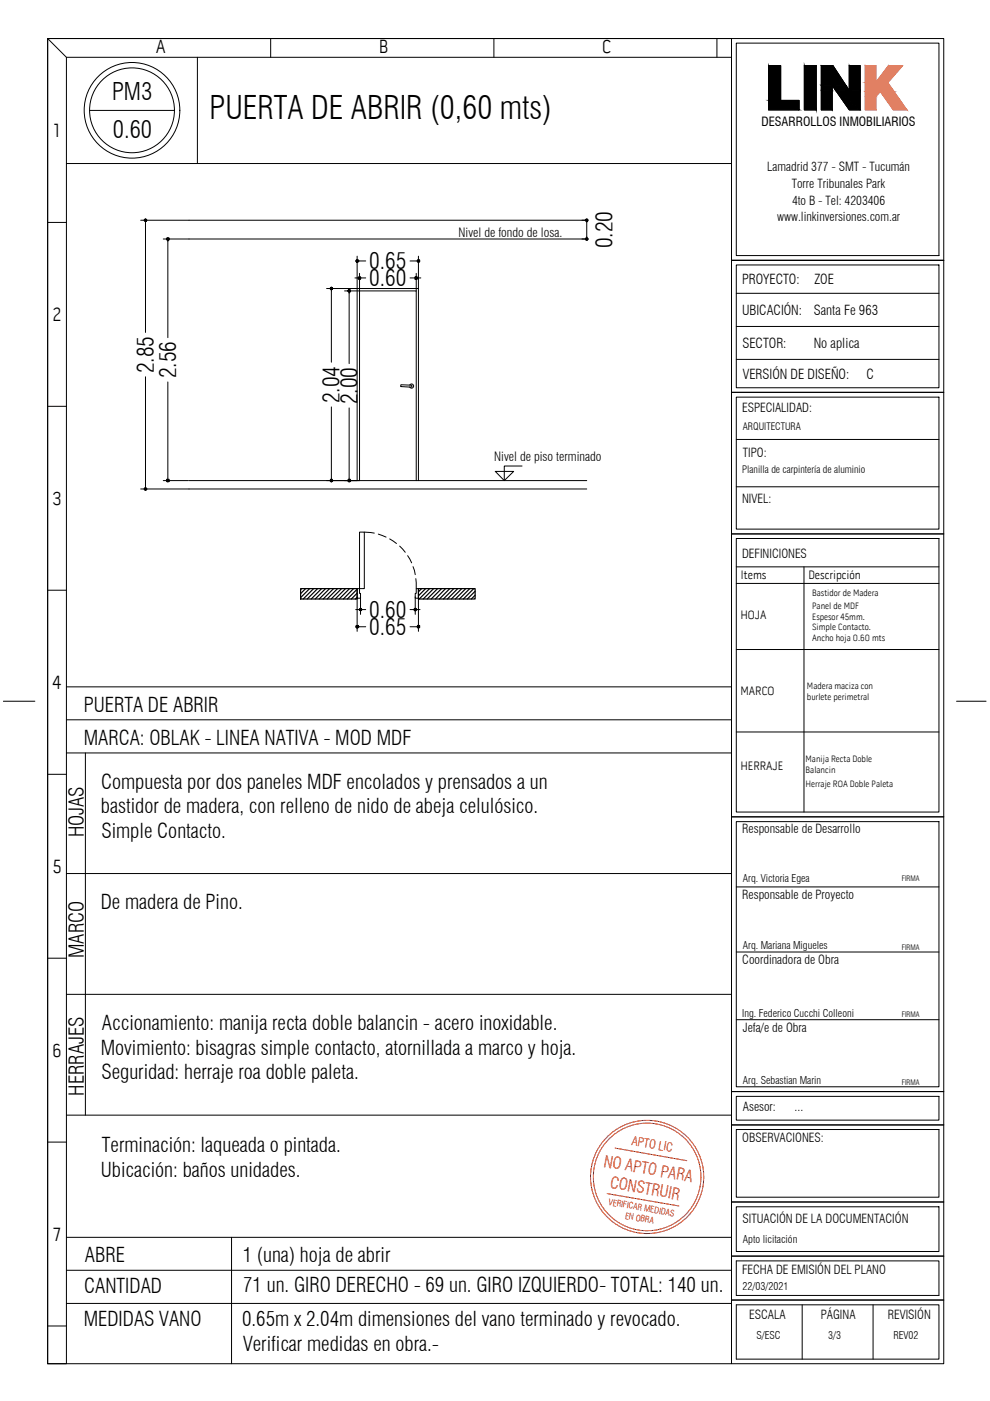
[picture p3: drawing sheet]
<svg xmlns="http://www.w3.org/2000/svg" width="210mm" height="297mm" viewBox="0 0 210 297" stroke-linecap="round" stroke-linejoin="round" font-family="sans-serif">
<g fill="none" stroke="#000" stroke-width=".21">
<path d="M10.1 8.2v280.9h4v-277M10.1 8.2h145v280.9h-145zM10.1 8.2h145v3.9h-141zM41.9 12.1v22.6M57.4 8.2v3.9M104.7 8.2v3.9M152 8.2v3.9M155.1 8.2h45v280.9h-45zM156.1 9.1h43v45.1h-43zM14.1 34.7h141M10.1 47.2h4M155.1 55.2h45"/>
<path d="M156.1 56.2h43v26h-43zM200.1 55.2h-45h45M156.1 76.2h43M156.1 69.2h43M156.1 62.2h43M10.1 86.1h4M155.1 83.2h45M156.1 84.2h43v28h-43zM156.1 93.2h43M155.1 113.2h45M156.1 114.2h43v58h-43zM156.1 103.2h43"/>
<path d="M10.1 125.1h4M156.1 120.2h43M156.1 137.7h43M156.1 123.7h43M170.5 120.2v52M.7 148.7h6.7M14.1 152.6h141M14.1 145.6h141M14.1 159.6h141M18.1 159.6v76.8M156.1 155.2h43M202.8 148.7h6.3"/>
<path d="M10.1 164.2h4M155.1 173.2h45M156.1 174.2h43v56.2h-43zM14.1 185.2h141M156.1 188h43M10.1 203.2h4M14.1 210.8h141M156.1 201.8h43M156.1 216.2h43M14.1 236.4h141M155.1 238.5h45M155.1 231.4h45"/>
<path d="M156.1 239.5h43v14.3h-43zM156.1 232.5h43v5h-43zM10.1 242.1h4M155.1 254.8h45M156.1 255.9h43v9.4h-43zM14.1 262.3h141M14.1 269.3h141M14.1 276.4h141M49.1 262.3v26.8M155.1 266.3h45M155.1 275.6h45M156.1 267.3h43v7.4h-43z"/>
<path d="M156.1 276.6h43v11.6h-43zM170.1 276.6v11.6M185.1 276.6v11.6M10.1 281.1h4"/>
</g>
<!-- layer: LINK MARCA -->
<g fill="#dc805b" stroke="#dc805b" stroke-width=".21">
<path d="M188.4 13.9l-.1 3.5 3.1-3.5zM188.4 13.9l-.1 3.5h-2.6z"/>
<path d="M183.5 13.9l2.2 3.5v-3.5zM183.5 13.9l2.2 3.5h-2.2z"/>
<path d="M183.5 17.4h4.8zM183.5 17.4l4.7 .1z"/>
<path d="M183.5 17.5l6.1 1.9-1.4-1.9zM183.5 17.5l6.1 1.9h-6.1z"/>
<path d="M183.5 19.4l2.2 1.1 .9-1.1zM183.5 19.4l2.2 1.1h-2.2z"/>
<path d="M186.6 19.4l5.7 3.9-2.7-3.9zM186.6 19.4l5.7 3.9h-2.9z"/>
<path d="M183.5 20.5l2.2 2.8v-2.8zM183.5 20.5l2.2 2.8h-2.2z"/>
</g>
<path d="M183.5 13.9h2.2v3.5l2.7-3.5h3l-3.2 3.6 4.1 5.8h-2.9l-2.8-3.9-.9 1.1v2.8h-2.2z" fill="none" stroke="#dc805b" stroke-width=".21"/>
<path d="M163 13.9h2.5v7.4h3.9v2h-6.4zM170.5 13.9h2.5v9.4h-2.5zM174.1 13.9h2.5l3.5 5.3v-5.3h2.3v9.4h-2.3l-3.7-5.2v5.2h-2.3z" fill="none" stroke="#000" stroke-width=".21"/>
<g fill="#000" stroke="#000" stroke-width=".21">
<path d="M163 13.9l2.5 7.4v-7.4zM163 13.9l2.5 7.4h-2.5z"/>
<path d="M170.5 13.9l2.5 9.4v-9.4zM170.5 13.9l2.5 9.4h-2.5z"/>
<path d="M174.1 18.1l2.3 1.1v-1.1zM174.1 18.1l2.3 1.1h-2.3z"/>
<path d="M174.1 19.2l2.3 4.1v-4.1zM174.1 19.2l2.3 4.1h-2.3z"/>
<path d="M174.1 13.9l5.2 4.2-2.7-4.2zM174.1 13.9l5.2 4.2h-5.2z"/>
<path d="M176.4 18.1l3.7 1.1-.8-1.1zM176.4 18.1l3.7 1.1h-2.9z"/>
<path d="M180.1 13.9l2.3 5.3v-5.3zM180.1 13.9l2.3 5.3h-2.3z"/>
<path d="M177.2 19.2l5.2 4.1v-4.1zM177.2 19.2l5.2 4.1h-2.3z"/>
<path d="M163 21.3l6.4 2v-2zM163 21.3l6.4 2h-6.4z"/>
</g>
<!-- layer: A-CARPINTERIAS -->
<path d="M40.1 46.7h84.3M40.1 50.7h84.3M86.9 81.6a.44 .44 0 0 1 .7-.1 .44 .44 0 0 1-.1 .7 .44 .44 0 0 1-.6-.2M87.2 81.7l-2.2-.1-.1 .4 2.3 .1M87.2 81.7l.2 .2-.2 .1M40.1 103.7h84.3M40.1 101.9h84.3M75.7 101.9v-40.7h13v40.7M76.2 101.9v-40.2h12.1v40.2M76.2 112.8h1v12h-1zM75.7 124.8h.5l.2 2h-.7zM88.3 124.8h.4v2h-.7z" fill="none" stroke="#000" stroke-width=".21"/>
<!-- layer: COTAS -->
<g fill="none" stroke="#000" stroke-width=".21">
<path d="M29.8 46.7h10.3M30.8 47.2v23.3M34.6 50.7h5.5M35.6 51.2v20.4M75.3 58.9h.4M75.7 54.3v6.9h-6.5M76.2 55.3h1.3M76.2 58v3.7h-3.1M76.2 58.9h1.3M86.9 55.3h1.4M86.9 58.9h1.4M88.3 58v3.7"/>
<path d="M88.7 54.3v6.9M88.7 58.9h.5M123.4 50.7h1M123.4 46.7h1M124.4 47.2v3M30.8 79.9v23.3M70.3 61.7v15.1M74 62.2v14.9M35.6 81v20.4M70.3 86.3v15.1M74 86.5v14.9M29.8 103.7h10.3"/>
<path d="M34.6 101.9h5.3M69.2 101.9h7M75.4 129.2h.5M75.7 127v6.9M76.2 132.9h1.3M76.4 126.5v3.8M76.4 129.2h1.1M86.9 132.9h1.4M86.9 129.2h1.1M88 126.5v3.8M88.5 129.2h.6M88.7 127v6.9"/>
</g>
<!-- layer: 0 -->
<g fill="#000" stroke="#000" stroke-width=".21">
<path d="M30.7 46.9h.1v-.2zM30.8 46.7l.2 .2h-.2zM30.8 46.7l.2 .2 .1-.2z"/>
<path d="M30.7 46.5l.1 .2v-.3zM30.7 46.5l.1 .2h-.2zM30.6 46.7l.1 .2 .1-.2z"/>
<path d="M31 46.5l-.2 .2h.3zM30.8 46.4l.2 .1-.2 .2z"/>
<path d="M35.4 50.8l.2 .1v-.2zM35.6 50.7l.2 .1-.2 .1zM35.6 50.7l.2 .1v-.1z"/>
<path d="M35.4 50.5l.2 .2v-.3zM35.4 50.5l.2 .2h-.2zM35.4 50.7v.1l.2-.1z"/>
<path d="M35.6 50.7h.2v-.2zM35.6 50.4l.2 .1-.2 .2z"/>
<path d="M75.5 55.3l.1 .2 .1-.2zM75.6 55.5l.1-.2v.3zM75.7 55.3v.3l.2-.1z"/>
<path d="M75.6 55.2l.1 .1v-.2zM75.6 55.2l.1 .1h-.2z"/>
<path d="M75.7 55.3l.2 .2 .1-.2zM75.7 55.3l.2-.1 .1 .1zM75.7 55.1v.2l.2-.1z"/>
<path d="M76.1 58.8l-.1 .1h.2zM76 58.9h.2l-.1 .2zM76.2 58.9l-.1 .2 .1 .1z"/>
<path d="M76.2 58.9v.3l.2-.1zM76.2 58.9h.3l-.1 .2z"/>
<path d="M76.4 58.8l-.2 .1h.3zM76.2 58.7l.2 .1-.2 .1zM76.1 58.8l.1 .1v-.2z"/>
<path d="M88 58.9v.2l.3-.2zM88 59.1l.3-.2v.3zM88.3 58.9v.3l.1-.1z"/>
<path d="M88 58.8l.3 .1v-.2zM88 58.8l.3 .1h-.3z"/>
<path d="M88.3 58.9l.1 .2 .1-.2zM88.3 58.9l.1-.1 .1 .1zM88.3 58.7v.2l.1-.1z"/>
<path d="M88.5 55.2v.1h.2zM88.5 55.3h.2l-.2 .2zM88.5 55.5l.2 .1v-.3z"/>
<path d="M88.7 55.3v.3l.2-.1zM88.7 55.3h.3l-.1 .2z"/>
<path d="M88.7 55.3h.3l-.1-.1zM88.7 55.1l.2 .1-.2 .1zM88.5 55.2l.2 .1v-.2z"/>
<path d="M124.1 50.7l.1 .1 .2-.1zM124.2 50.8l.2-.1v.2z"/>
<path d="M124.2 46.9h.2v-.2zM124.4 46.7l.2 .2h-.2zM124.4 46.7l.2 .2 .1-.2z"/>
<path d="M124.4 50.7v.2l.2-.1zM124.4 50.7h.3l-.1 .1zM124.4 50.7h.3l-.1-.2z"/>
<path d="M124.2 46.5l.2 .2v-.3zM124.2 46.5l.2 .2h-.3zM124.1 46.7l.1 .2 .2-.2z"/>
<path d="M124.4 50.4v.3l.2-.2zM124.2 50.5l.2-.1v.3zM124.2 50.5l-.1 .2h.3z"/>
<path d="M124.6 46.5l-.2 .2h.3zM124.4 46.4l.2 .1-.2 .2z"/>
<path d="M70.1 61.3l.2 .1v-.2zM70.3 61.2l.1 .1-.1 .1zM70.3 61.2l.1 .1 .1-.1z"/>
<path d="M70.1 61l.2 .2v-.3zM70.1 61l.2 .2h-.3zM70 61.2l.1 .1 .2-.1z"/>
<path d="M70.4 61l-.1 .2h.2zM70.3 60.9l.1 .1-.1 .2z"/>
<path d="M73.9 61.8l.1 .1v-.2zM74 61.7l.2 .1-.2 .1zM74 61.7l.2 .1 .1-.1z"/>
<path d="M73.9 61.5l.1 .2v-.3zM73.9 61.5l.1 .2h-.2zM73.8 61.7l.1 .1 .1-.1z"/>
<path d="M74 61.7h.3l-.1-.2zM74 61.4l.2 .1-.2 .2z"/>
<path d="M30.6 103.7l.1 .1 .1-.1zM30.7 103.8l.1-.1v.2z"/>
<path d="M30.8 103.7v.2l.2-.1zM30.8 103.7h.3l-.1 .1zM30.8 103.7h.3l-.1-.2z"/>
<path d="M30.8 103.4v.3l.2-.2zM30.7 103.5l.1-.1v.3zM30.7 103.5l-.1 .2h.2z"/>
<path d="M35.4 101.9v.2l.2-.2zM35.6 101.9v.3l-.2-.1z"/>
<path d="M35.6 101.9v.3l.2-.1zM35.6 101.9h.2v.2zM35.6 101.9h.2v-.2z"/>
<path d="M35.6 101.6v.3l.2-.2zM35.4 101.7l.2-.1v.3zM35.4 101.7v.2h.2z"/>
<path d="M70 101.9l.1 .2 .2-.2zM70.3 101.9v.3l-.2-.1z"/>
<path d="M70.3 101.9v.3l.1-.1zM70.3 101.9h.2l-.1 .2zM70.4 101.7l-.1 .2h.2z"/>
<path d="M70.3 101.6v.3l.1-.2zM70.1 101.7l.2-.1v.3zM70.1 101.7l-.1 .2h.3z"/>
<path d="M73.8 101.9l.1 .2 .1-.2zM73.9 102.1l.1-.2v.3z"/>
<path d="M74 101.9v.3l.2-.1zM74 101.9h.3l-.1 .2zM74 101.9h.3l-.1-.2z"/>
<path d="M74 101.6v.3l.2-.2zM73.9 101.7l.1-.1v.3zM73.9 101.7l-.1 .2h.2z"/>
<path d="M75.5 132.9l.1 .2 .1-.2zM75.6 133.1l.1-.2v.2zM75.7 132.9v.2h.2z"/>
<path d="M75.6 132.7l.1 .2v-.3zM75.6 132.7l.1 .2h-.2z"/>
<path d="M75.7 132.9l.2 .2 .1-.2zM75.7 132.9l.2-.2 .1 .2zM75.7 132.6v.3l.2-.2z"/>
<path d="M76.3 129.1l-.1 .1h.2zM76.2 129.2h.2l-.1 .2zM76.4 129.2l-.1 .2 .1 .1z"/>
<path d="M76.4 129.2v.3l.2-.1zM76.4 129.2h.3l-.1 .2z"/>
<path d="M76.6 129.1l-.2 .1h.3zM76.4 129l.2 .1-.2 .1zM76.3 129.1l.1 .1v-.2z"/>
<path d="M87.8 129.2l.1 .2 .1-.2zM87.9 129.4l.1-.2v.3zM88 129.2v.3l.2-.1z"/>
<path d="M87.9 129.1l.1 .1v-.2zM87.9 129.1l.1 .1h-.2z"/>
<path d="M88 129.2l.2 .2 .1-.2zM88 129.2l.2-.1 .1 .1zM88 129v.2l.2-.1z"/>
<path d="M88.5 132.7v.2h.2zM88.5 132.9h.2l-.2 .2zM88.7 132.9l-.2 .2h.2z"/>
<path d="M88.7 132.9v.2h.2zM88.7 132.9h.3l-.1 .2z"/>
<path d="M88.9 132.7l-.2 .2h.3zM88.7 132.6l.2 .1-.2 .2zM88.5 132.7l.2 .2v-.3z"/>
</g>
<g fill="none" stroke="#000" stroke-width=".21">
<path d="M30.8 46.9v.3M35.6 50.9v.3M75.7 58.9h.3M76 55.3h.2M88.3 55.3h.2M88.5 58.9h.2M124.4 46.9v.3M124.4 50.2v.2M70.3 61.4v.3M74 61.9v.3M30.8 103.2v.2M35.6 101.4v.2"/>
<path d="M70.3 101.4v.2M74 101.4v.2M75.9 129.2h.3M76 132.9h.2M88.3 132.9h.2M88.3 129.2h.2"/>
</g>
<!-- layer: Nomenclatura Carp. aluminio -->
<g fill="none" stroke="#eb0000" stroke-width=".21">
<path d="M128.7 253.1l15.3 2.6M130.4 243.4l15.2 2.7"/>
<circle cx="137.2" cy="249.5" r="12"/>
<circle cx="137.2" cy="249.5" r="11.4"/>
</g>
<!-- layer: TEXTOS -->
<g fill="none" stroke="#000" stroke-width=".21">
<path d="M19 23.4h18M105 99.9h3.9l-2 2zM110.7 98.8h-3.8v3.1"/>
<circle cx="28" cy="23.4" r="9"/>
<circle cx="28" cy="23.4" r="10.1"/>
</g>
<!-- layer: 0.05 TRAZO -->
<path d="M77.2 112.8l2.2 .2M80.2 113.2l1.7 .7M82.6 114.3l1.5 .9M84.7 115.8l1.2 1.3M86.4 117.8l.9 1.5M87.6 120.1l.4 1.7M88.2 122.7l.1 2.1" fill="none" stroke="#000" stroke-width=".21"/>
<!-- layer: 0 -->
<g fill="none" stroke="#000" stroke-width=".25">
<path d="M64 124.8l-.3 .2M64.8 124.8l-1.1 1.1M65.6 124.8l-1.9 1.9M66.5 124.8l-2.2 2.2M67.3 124.8l-2.2 2.2M68.2 124.8l-2.2 2.2M69 124.8l-2.2 2.2M69.9 124.8l-2.2 2.2M70.7 124.8l-2.2 2.2M71.6 124.8l-2.2 2.2M72.4 124.8l-2.2 2.2M73.3 124.8l-2.2 2.2"/>
<path d="M74.1 124.8l-2.2 2.2M75 124.8l-2.2 2.2M75.7 124.9l-2.1 2.1M75.7 125.8l-1.2 1.2M75.7 126.6l-.4 .4M89.4 124.8l-.7 .7M90.2 124.8l-1.5 1.5M91.1 124.8l-2.2 2.2M91.9 124.8l-2.2 2.2M92.8 124.8l-2.2 2.2M93.6 124.8l-2.2 2.2M94.5 124.8l-2.2 2.2"/>
<path d="M95.4 124.8l-2.2 2.2M96.2 124.8l-2.2 2.2M97.1 124.8l-2.2 2.2M97.9 124.8l-2.2 2.2M98.7 124.8l-2.2 2.2M99.6 124.8l-2.2 2.2M100.4 124.8l-2.2 2.2M100.7 125.3l-1.6 1.7M100.7 126.2l-.8 .8"/>
</g>
<!-- layer: 1 - MURO CORTE -->
<path d="M63.7 124.8h12v2.2h-12zM88.7 124.8h12v2.2h-12z" fill="none" stroke="#000" stroke-width=".25"/>
<text font-size="6.8" x="44.4" y="25.3">PUERTA DE ABRIR (0,60 mts)</text>
<g font-size="5.1">
<text x="23.8" y="21.3">PM3</text>
<text x="23.9" y="29.2">0.60</text>
</g>
<g font-size="4.8">
<text x="129.9" y="52.6" transform="rotate(-90 129.9 52.6)">0.20</text>
<text x="78.3" y="57.1">0.65</text>
<text x="78.3" y="60.7">0.60</text>
<text x="32.6" y="79.1" transform="rotate(-90 32.6 79.1)">2.85</text>
<text x="37.4" y="80.2" transform="rotate(-90 37.4 80.2)">2.56</text>
<text x="72" y="85.5" transform="rotate(-90 72 85.5)">2.04</text>
<text x="75.8" y="85.7" transform="rotate(-90 75.8 85.7)">2.00</text>
<text x="78.3" y="131">0.60</text>
<text x="78.3" y="134.6">0.65</text>
</g>
<g font-size="4.3">
<text x="17.8" y="151">PUERTA DE ABRIR</text>
<text x="17.8" y="158">MARCA: OBLAK - LINEA NATIVA - MOD MDF</text>
<text x="21.4" y="167.3">Compuesta por dos paneles MDF encolados y prensados a un</text>
<text x="21.4" y="172.4">bastidor de madera, con relleno de nido de abeja celulósico.</text>
<text x="17.8" y="177.5" transform="rotate(-90 17.8 177.5)">HOJAS</text>
<text x="21.5" y="177.6">Simple Contacto.</text>
<text x="21.4" y="192.8">De madera de Pino.</text>
<text x="17.8" y="203.1" transform="rotate(-90 17.8 203.1)">MARCO</text>
<text x="21.6" y="218.4">Accionamiento: manija recta doble balancin - acero inoxidable.</text>
<text x="21.4" y="223.6">Movimiento: bisagras simple contacto, atornillada a marco y hoja.</text>
<text x="17.8" y="232.3" transform="rotate(-90 17.8 232.3)">HERRAJES</text>
<text x="21.5" y="228.8">Seguridad: herraje roa doble paleta.</text>
<text x="21.6" y="244.3">Terminación: laqueada o pintada.</text>
<text x="21.4" y="249.6">Ubicación: baños unidades.</text>
<text x="18" y="267.6">ABRE</text>
<text x="51.5" y="267.6">1 (una) hoja de abrir</text>
<text x="17.9" y="274.2">CANTIDAD</text>
<text x="51.5" y="273.9">71 un. GIRO DERECHO - 69 un. GIRO IZQUIERDO- TOTAL: 140 un.</text>
<text x="17.8" y="281.2">MEDIDAS VANO</text>
<text x="51.3" y="281.2">0.65m x 2.04m dimensiones del vano terminado y revocado.</text>
<text x="51.5" y="286.4">Verificar medidas en obra.-</text>
</g>
<g font-size="4.1">
<text x="33" y="11.3">A</text>
<text x="80.3" y="11.3">B</text>
<text x="127.7" y="11.3">C</text>
<text x="11.3" y="29">1</text>
<text x="11.2" y="68.1">2</text>
<text x="11.1" y="107.1">3</text>
<text x="11.2" y="146">4</text>
<text x="11.1" y="185">5</text>
<text x="11.1" y="224">6</text>
<text x="11.3" y="263.1">7</text>
</g>
<g font-size="3.4" fill="#eb0000">
<text x="127.9" y="247.4" transform="rotate(10 127.9 247.4)">NO APTO PARA</text>
<text x="129.2" y="251.8" transform="rotate(10 129.2 251.8)">CONSTRUIR</text>
</g>
<g font-size="2.9">
<text x="157.3" y="60.2">PROYECTO:</text>
<text x="172.7" y="60.2">ZOE</text>
<text x="157.3" y="66.8">UBICACIÓN:</text>
<text x="172.6" y="66.8">Santa Fe 963</text>
<text x="157.4" y="73.7">SECTOR:</text>
<text x="172.5" y="73.7">No aplica</text>
<text x="157.5" y="80.3">VERSIÓN DE DISEÑO:</text>
<text x="183.7" y="80.3">C</text>
</g>
<g font-size="2.7">
<text x="161.4" y="26.8">DESARROLLOS INMOBILIARIOS</text>
<text x="97.2" y="50.2">Nivel de fondo de losa.</text>
<text x="104.8" y="97.7">Nivel de piso terminado</text>
</g>
<g font-size="2.6">
<text x="162.7" y="36.2">Lamadrid 377 - SMT - Tucumán</text>
<text x="167.9" y="39.8">Torre Tribunales Park</text>
<text x="164.7" y="46.8">www.linkinversiones.com.ar</text>
<text x="167.9" y="43.6">4to B - Tel: 4203406</text>
<text x="157.3" y="87.4">ESPECIALIDAD:</text>
<text x="157.5" y="96.9">TIPO:</text>
<text x="157.3" y="106.6">NIVEL:</text>
<text x="157.3" y="118.2">DEFINICIONES</text>
<text x="157" y="122.8">Items</text>
<text x="171.4" y="122.8">Descripción</text>
<text x="157" y="131.2">HOJA</text>
<text x="157" y="147.4">MARCO</text>
<text x="157" y="163.2">HERRAJE</text>
<text x="157.4" y="176.7">Responsable de Desarrollo</text>
<text x="157.4" y="190.6">Responsable de Proyecto</text>
<text x="157.4" y="204.5">Coordinadora de Obra</text>
<text x="157.5" y="218.8">Jefa/e de Obra</text>
<text x="157.5" y="235.5">Asesor:</text>
<text x="168.5" y="235.5">...</text>
<text x="157.4" y="242.2">OBSERVACIONES:</text>
<text x="157.4" y="259.3">SITUACIÓN DE LA DOCUMENTACIÓN</text>
<text x="157.3" y="270.1">FECHA DE EMISIÓN DEL PLANO</text>
<text x="158.9" y="279.7">ESCALA</text>
<text x="174" y="279.7">PÁGINA</text>
<text x="188.2" y="279.7">REVISIÓN</text>
</g>
<text font-size="2.6" fill="#eb0000" x="133.8" y="242.7" transform="rotate(10 133.8 242.7)">APTO LIC</text>
<g font-size="2.3">
<text x="157.5" y="263.5">Apto licitación</text>
<text x="157.4" y="273.6">22/03/2021</text>
</g>
<g font-size="2.2">
<text x="157.5" y="186.9">Arq. Victoria Egea</text>
<text x="157.5" y="201.2">Arq. Mariana Migueles</text>
<text x="157.4" y="215.5">Ing. Federico Cucchi Colleoni</text>
<text x="157.5" y="229.9">Arq. Sebastian Marin</text>
<text x="160.4" y="283.8">S/ESC</text>
<text x="175.6" y="283.8">3/3</text>
<text x="189.4" y="283.8">REV02</text>
</g>
<g font-size="2.1">
<text x="157.5" y="91.2">ARQUITECTURA</text>
<text x="157.4" y="100.2">Planilla de carpintería de aluminio</text>
</g>
<g font-size="2">
<text x="172.2" y="126.4">Bastidor de Madera</text>
<text x="172.2" y="129.1">Panel de MDF</text>
<text x="172.2" y="131.4">Espesor 45mm.</text>
<text x="172.2" y="133.6">Simple Contacto.</text>
<text x="172.2" y="135.8">Ancho hoja 0.60 mts</text>
<text x="171.1" y="146.1">Madera maciza con</text>
<text x="171.1" y="148.4">burlete perimetral</text>
<text x="170.8" y="161.5">Manija Recta Doble</text>
<text x="170.8" y="166.9">Herraje ROA Doble Paleta</text>
<text x="170.8" y="163.8">Balancin</text>
</g>
<g font-size="1.9" fill="#eb0000">
<text x="129" y="255.5" transform="rotate(10 129 255.5)">VERIFICAR MEDIDAS</text>
<text x="132.4" y="258.4" transform="rotate(10 132.4 258.4)">EN OBRA</text>
</g>
<g font-size="1.6">
<text x="191.2" y="186.8">FIRMA</text>
<text x="191.2" y="201.3">FIRMA</text>
<text x="191.2" y="215.7">FIRMA</text>
<text x="191.2" y="230">FIRMA</text>
</g>
</svg>
